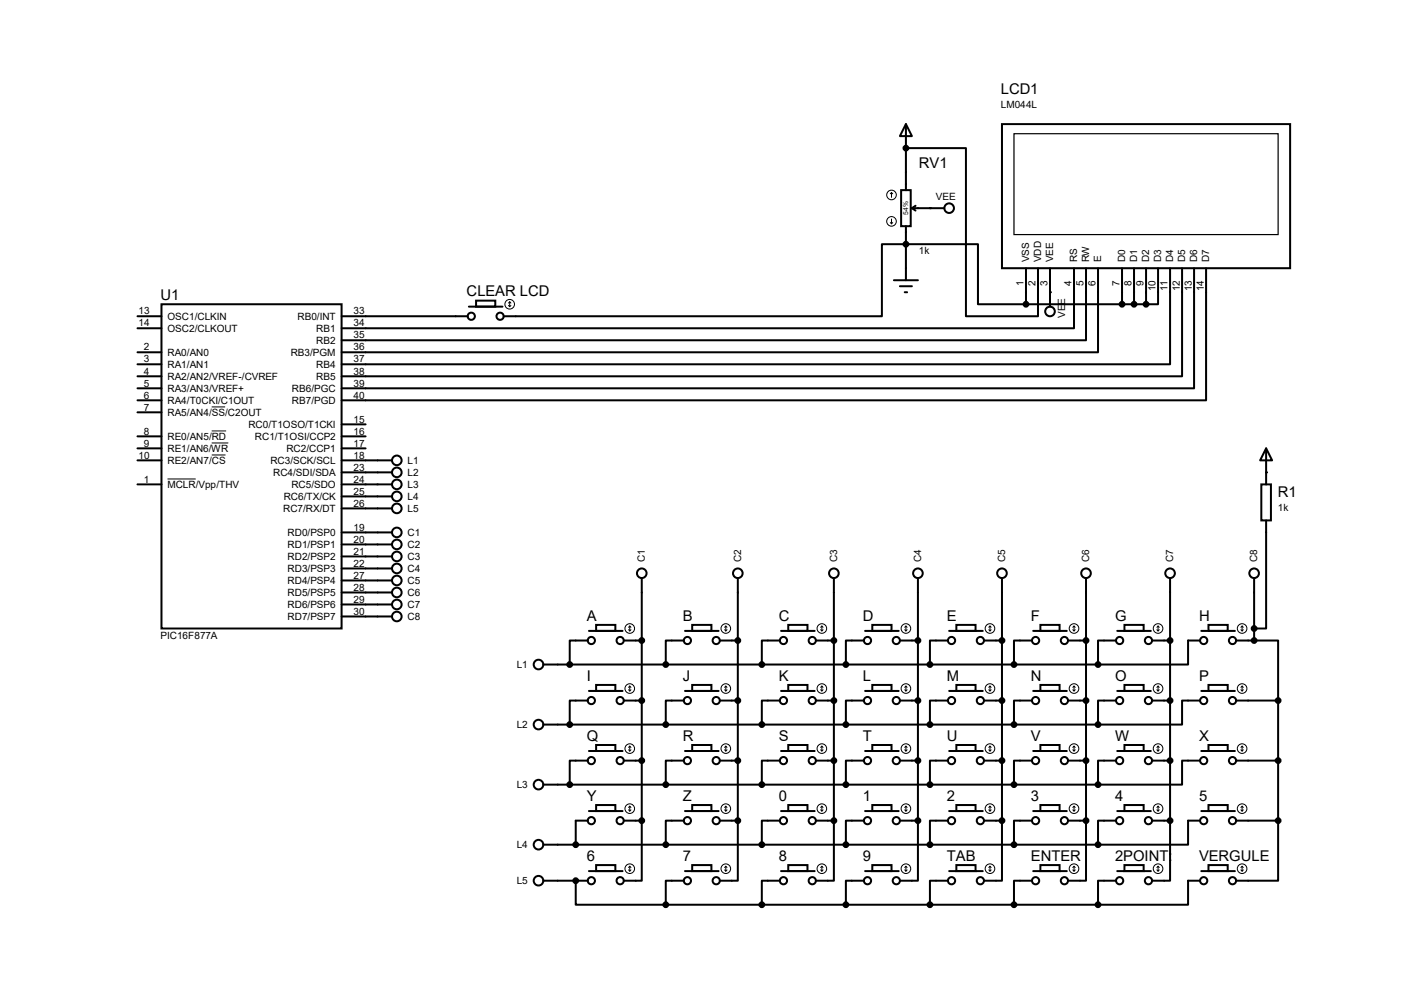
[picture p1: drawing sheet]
<svg xmlns="http://www.w3.org/2000/svg" width="297mm" height="210mm" viewBox="0 0 297 210" stroke-linecap="round" stroke-linejoin="round" font-family="sans-serif">
<g fill="none" stroke="#000" stroke-width=".42">
<path d="M191.6 26.2l1.3 2.6h-2.5zM191.6 31.3h12.7v35.6h15.3v-10.2M191.6 26.2v14M212 26.2h60.9v30.5h-60.9zM189.1 59.3h5.1M190.6 40.2h2.1v7.6h-2.1zM191.6 47.8v11.5M192.9 44l.8 .5M192.9 44h6.9M193.7 43.5l-.8 .5M217 56.7v7.6M222.1 56.7v8.2"/>
<path d="M227.2 56.7v12.7h-154.9M229.7 56.7v15.3h-157.4M232.3 56.7v17.8h-160M237.4 56.7v7.6M239.9 56.7v7.6M242.4 56.7v7.6M245 56.7v7.6h-2.6M247.5 56.7v20.3h-175.2M250.1 56.7v22.9h-177.8M252.6 56.7v25.4h-180.3M255.1 56.7v28h-182.8M29.1 66.9h5.1"/>
<path d="M29.1 74.5h5.1M29.1 77h5.1M29.1 79.6h5.1M29.1 69.4h5.1M34.2 64.3h38.1v68.6h-38.1zM72.3 66.9h26.6M99.2 64.9h7.1M100.7 63.6h4.1v1.3h-4.1zM190.4 60.5h2.5M191.4 61.8h.5M217 64.3h-10.1v-12.7h-20.3v15.3h-80M217 64.3h25.4"/>
<path d="M29.1 97.4h5.1M29.1 84.7h5.1M29.1 87.2h5.1M29.1 92.3h5.1M29.1 94.8h5.1M29.1 82.1h5.1M72.3 97.4h10.6M72.3 99.9h10.6M72.3 92.3h5M72.3 94.8h5M72.3 89.7h5M267.8 94.8l1.3 2.6h-2.5z"/>
<path d="M267.8 94.8v7.6M29.1 102.4h5.1M72.3 112.6h10.6M72.3 115.1h10.6M72.3 117.7h10.6M72.3 107.5h10.6M72.3 105h10.6M72.3 102.4h10.6M266.8 102.4h2.1v7.7h-2.1zM267.8 110.1v22.8h-2.5M72.3 130.4h10.6M72.3 127.8h10.6"/>
<path d="M72.3 125.3h10.6M72.3 122.8h10.6M72.3 120.2h10.6M124.3 135.5h-3.8v5M124.6 133.4h7.1M126.1 132.2h4.1v1.2h-4.1zM132 135.5h3.8M135.8 122.3v51.3M144.7 135.5h-3.9v5M144.9 133.4h7.1M146.4 132.2h4.1v1.2h-4.1zM152.3 135.5h3.8"/>
<path d="M156.1 122.3v51.3M165 135.5h-3.8v5M165.2 133.4h7.1M166.8 132.2h4v1.2h-4zM172.6 135.5h3.8M176.4 122.3v51.3M182.8 135.5h-3.9v5M183 133.4h7.1M184.5 132.2h4.1v1.2h-4.1zM190.4 135.5h3.8M194.2 122.3v51.3M200.5 135.5h-3.8v5"/>
<path d="M200.8 133.4h7.1M202.3 132.2h4.1v1.2h-4.1zM208.2 135.5h3.8M212 122.3v51.3M218.3 135.5h-3.8v5M218.6 133.4h7.1M220.1 132.2h4.1v1.2h-4.1zM225.9 135.5h3.8M229.7 122.3v51.3M236.1 135.5h-3.8v5M236.3 133.4h7.2M237.9 132.2h4v1.2h-4z"/>
<path d="M243.7 135.5h3.8M247.5 122.3v51.3M253.9 135.5h-2.6v5h-19M254.1 133.4h7.1M255.7 132.2h4v1.2h-4zM261.5 135.5h3.8M265.3 135.5h5.1v12.7M265.3 122.3v13.2M114.9 140.5h117.4M114.9 153.2h117.4M124.3 148.2h-3.8v5M124.6 146.1h7.1"/>
<path d="M124.6 158.8h7.1M126.1 144.9h4.1v1.2h-4.1zM126.1 157.6h4.1v1.2h-4.1zM132 148.2h3.8M144.7 148.2h-3.9v5M144.9 146.1h7.1M144.9 158.8h7.1M146.4 144.9h4.1v1.2h-4.1zM146.4 157.6h4.1v1.2h-4.1zM152.3 148.2h3.8M165 148.2h-3.8v5M165.2 146.1h7.1"/>
<path d="M165.2 158.8h7.1M166.8 144.9h4v1.2h-4zM166.8 157.6h4v1.2h-4zM172.6 148.2h3.8M182.8 148.2h-3.9v5M183 146.1h7.1M183 158.8h7.1M184.5 144.9h4.1v1.2h-4.1zM184.5 157.6h4.1v1.2h-4.1zM190.4 148.2h3.8M200.5 148.2h-3.8v5M200.8 146.1h7.1"/>
<path d="M200.8 158.8h7.1M202.3 144.9h4.1v1.2h-4.1zM202.3 157.6h4.1v1.2h-4.1zM208.2 148.2h3.8M218.3 148.2h-3.8v5M218.6 146.1h7.1M218.6 158.8h7.1M220.1 144.9h4.1v1.2h-4.1zM220.1 157.6h4.1v1.2h-4.1zM225.9 148.2h3.8M236.1 148.2h-3.8v5M236.3 146.1h7.2"/>
<path d="M236.3 158.8h7.2M237.9 144.9h4v1.2h-4zM237.9 157.6h4v1.2h-4zM243.7 148.2h3.8M253.9 148.2h-3.8v5h-17.8M254.1 146.1h7.1M254.1 158.8h7.1M255.7 144.9h4v1.2h-4zM255.7 157.6h4v1.2h-4zM261.5 148.2h8.9M270.4 148.2v25.4M114.9 165.9h117.4"/>
<path d="M114.9 178.6h117.4M124.3 160.9h-3.8v5M124.3 173.6h-2.5v5M124.6 171.5h7.1M126.1 170.3h4.1v1.2h-4.1zM132 173.6h3.8M132 160.9h3.8M135.8 173.6v12.7h-3.8M144.7 160.9h-3.9v5M144.7 173.6h-3.9v5M144.9 171.5h7.1M146.4 170.3h4.1v1.2h-4.1z"/>
<path d="M152.3 173.6h3.8M152.3 160.9h3.8M156.1 173.6v12.7h-3.8M165 160.9h-3.8v5M165 173.6h-3.8v5M165.2 171.5h7.1M166.8 170.3h4v1.2h-4zM172.6 173.6h3.8M172.6 160.9h3.8M176.4 173.6v12.7h-3.8M182.8 160.9h-3.9v5M182.8 173.6h-3.9v5"/>
<path d="M183 171.5h7.1M184.5 170.3h4.1v1.2h-4.1zM190.4 173.6h3.8M190.4 160.9h3.8M194.2 173.6v12.7h-3.8M200.5 160.9h-3.8v5M200.5 173.6h-3.8v5M200.8 171.5h7.1M202.3 170.3h4.1v1.2h-4.1zM208.2 173.6h3.8M208.2 160.9h3.8M212 173.6v12.7h-3.8"/>
<path d="M218.3 160.9h-3.8v5M218.3 173.6h-3.8v5M218.6 171.5h7.1M220.1 170.3h4.1v1.2h-4.1zM225.9 173.6h3.8M225.9 160.9h3.8M229.7 173.6v12.7h-3.8M236.1 160.9h-3.8v5M236.1 173.6h-3.8v5M236.3 171.5h7.2M237.9 170.3h4v1.2h-4zM243.7 173.6h3.8"/>
<path d="M243.7 160.9h3.8M247.5 173.6v12.7h-3.8M253.9 160.9h-3.8v5h-17.8M253.9 173.6h-2.6v5h-19M254.1 171.5h7.1M255.7 170.3h4v1.2h-4zM261.5 173.6h8.9M261.5 160.9h8.9M270.4 173.6v12.7h-8.9M114.9 186.3h9.4M121.8 186.3v5h19M124.6 184.2h7.1"/>
<path d="M126.1 183h4.1v1.2h-4.1zM140.8 191.3h91.5M144.7 186.3h-3.9v5M144.9 184.2h7.1M146.4 183h4.1v1.2h-4.1zM165 186.3h-3.8v5M165.2 184.2h7.1M166.8 183h4v1.2h-4zM182.8 186.3h-3.9v5M183 184.2h7.1M184.5 183h4.1v1.2h-4.1zM200.5 186.3h-3.8v5"/>
<path d="M200.8 184.2h7.1M202.3 183h4.1v1.2h-4.1zM218.3 186.3h-3.8v5M218.6 184.2h7.1M220.1 183h4.1v1.2h-4.1zM236.1 186.3h-3.8v5M236.3 184.2h7.2M237.9 183h4v1.2h-4zM253.9 186.3h-2.6v5h-19M254.1 184.2h7.1M255.7 183h4v1.2h-4z"/>
<circle cx="200.8" cy="44" r="1.02"/>
<circle cx="99.7" cy="66.9" r=".76"/>
<circle cx="105.8" cy="66.9" r=".76"/>
<circle cx="222.1" cy="65.9" r="1.02"/>
<circle cx="83.9" cy="99.9" r="1.02"/>
<circle cx="83.9" cy="97.4" r="1.02"/>
<circle cx="83.9" cy="102.4" r="1.02"/>
<circle cx="83.9" cy="115.1" r="1.02"/>
<circle cx="83.9" cy="107.5" r="1.02"/>
<circle cx="83.9" cy="112.6" r="1.02"/>
<circle cx="83.9" cy="105" r="1.02"/>
<circle cx="83.9" cy="117.7" r="1.02"/>
<circle cx="83.9" cy="120.2" r="1.02"/>
<circle cx="83.9" cy="125.3" r="1.02"/>
<circle cx="83.9" cy="127.8" r="1.02"/>
<circle cx="83.9" cy="130.4" r="1.02"/>
<circle cx="83.9" cy="122.8" r="1.02"/>
<circle cx="125.1" cy="135.5" r=".76"/>
<circle cx="131.2" cy="135.5" r=".76"/>
<circle cx="135.8" cy="121.2" r="1.02"/>
<circle cx="145.4" cy="135.5" r=".76"/>
<circle cx="151.5" cy="135.5" r=".76"/>
<circle cx="156.1" cy="121.2" r="1.02"/>
<circle cx="165.7" cy="135.5" r=".76"/>
<circle cx="171.8" cy="135.5" r=".76"/>
<circle cx="176.4" cy="121.2" r="1.02"/>
<circle cx="183.5" cy="135.5" r=".76"/>
<circle cx="189.6" cy="135.5" r=".76"/>
<circle cx="194.2" cy="121.2" r="1.02"/>
<circle cx="201.3" cy="135.5" r=".76"/>
<circle cx="207.4" cy="135.5" r=".76"/>
<circle cx="212" cy="121.2" r="1.02"/>
<circle cx="219.1" cy="135.5" r=".76"/>
<circle cx="225.2" cy="135.5" r=".76"/>
<circle cx="229.7" cy="121.2" r="1.02"/>
<circle cx="236.9" cy="135.5" r=".76"/>
<circle cx="243" cy="135.5" r=".76"/>
<circle cx="247.5" cy="121.2" r="1.02"/>
<circle cx="254.6" cy="135.5" r=".76"/>
<circle cx="260.7" cy="135.5" r=".76"/>
<circle cx="265.3" cy="121.2" r="1.02"/>
<circle cx="113.9" cy="140.5" r="1.02"/>
<circle cx="113.9" cy="153.2" r="1.02"/>
<circle cx="125.1" cy="148.2" r=".76"/>
<circle cx="131.2" cy="148.2" r=".76"/>
<circle cx="145.4" cy="148.2" r=".76"/>
<circle cx="151.5" cy="148.2" r=".76"/>
<circle cx="165.7" cy="148.2" r=".76"/>
<circle cx="171.8" cy="148.2" r=".76"/>
<circle cx="183.5" cy="148.2" r=".76"/>
<circle cx="189.6" cy="148.2" r=".76"/>
<circle cx="201.3" cy="148.2" r=".76"/>
<circle cx="207.4" cy="148.2" r=".76"/>
<circle cx="219.1" cy="148.2" r=".76"/>
<circle cx="225.2" cy="148.2" r=".76"/>
<circle cx="236.9" cy="148.2" r=".76"/>
<circle cx="243" cy="148.2" r=".76"/>
<circle cx="254.6" cy="148.2" r=".76"/>
<circle cx="260.7" cy="148.2" r=".76"/>
<circle cx="113.9" cy="165.9" r="1.02"/>
<circle cx="113.9" cy="178.6" r="1.02"/>
<circle cx="125.1" cy="173.6" r=".76"/>
<circle cx="125.1" cy="160.9" r=".76"/>
<circle cx="131.2" cy="160.9" r=".76"/>
<circle cx="131.2" cy="173.6" r=".76"/>
<circle cx="145.4" cy="160.9" r=".76"/>
<circle cx="145.4" cy="173.6" r=".76"/>
<circle cx="151.5" cy="160.9" r=".76"/>
<circle cx="151.5" cy="173.6" r=".76"/>
<circle cx="165.7" cy="160.9" r=".76"/>
<circle cx="165.7" cy="173.6" r=".76"/>
<circle cx="171.8" cy="173.6" r=".76"/>
<circle cx="171.8" cy="160.9" r=".76"/>
<circle cx="183.5" cy="160.9" r=".76"/>
<circle cx="183.5" cy="173.6" r=".76"/>
<circle cx="189.6" cy="173.6" r=".76"/>
<circle cx="189.6" cy="160.9" r=".76"/>
<circle cx="201.3" cy="160.9" r=".76"/>
<circle cx="201.3" cy="173.6" r=".76"/>
<circle cx="207.4" cy="173.6" r=".76"/>
<circle cx="207.4" cy="160.9" r=".76"/>
<circle cx="219.1" cy="173.6" r=".76"/>
<circle cx="219.1" cy="160.9" r=".76"/>
<circle cx="225.2" cy="160.9" r=".76"/>
<circle cx="225.2" cy="173.6" r=".76"/>
<circle cx="236.9" cy="173.6" r=".76"/>
<circle cx="236.9" cy="160.9" r=".76"/>
<circle cx="243" cy="173.6" r=".76"/>
<circle cx="243" cy="160.9" r=".76"/>
<circle cx="254.6" cy="173.6" r=".76"/>
<circle cx="254.6" cy="160.9" r=".76"/>
<circle cx="260.7" cy="160.9" r=".76"/>
<circle cx="260.7" cy="173.6" r=".76"/>
<circle cx="113.9" cy="186.3" r="1.02"/>
<circle cx="125.1" cy="186.3" r=".76"/>
<circle cx="131.2" cy="186.3" r=".76"/>
<circle cx="145.4" cy="186.3" r=".76"/>
<circle cx="151.5" cy="186.3" r=".76"/>
<circle cx="165.7" cy="186.3" r=".76"/>
<circle cx="171.8" cy="186.3" r=".76"/>
<circle cx="183.5" cy="186.3" r=".76"/>
<circle cx="189.6" cy="186.3" r=".76"/>
<circle cx="201.3" cy="186.3" r=".76"/>
<circle cx="207.4" cy="186.3" r=".76"/>
<circle cx="219.1" cy="186.3" r=".76"/>
<circle cx="225.2" cy="186.3" r=".76"/>
<circle cx="236.9" cy="186.3" r=".76"/>
<circle cx="243" cy="186.3" r=".76"/>
<circle cx="254.6" cy="186.3" r=".76"/>
<circle cx="260.7" cy="186.3" r=".76"/>
</g>
<g fill="#000">
<circle cx="191.6" cy="31.3" r=".21"/>
<circle cx="191.6" cy="51.6" r=".21"/>
<circle cx="196.7" cy="44" r=".21"/>
<circle cx="222.1" cy="61.8" r=".21"/>
<circle cx="267.8" cy="99.9" r=".21"/>
<circle cx="121.8" cy="186.3" r=".21"/>
</g>
<g fill="none" stroke="#000" stroke-width=".21">
<path d="M188.3 47.1l.3 .2M188.6 40.7l-.3 .3M188.6 40.7l.2 .3M188.6 40.7v1M188.6 46.3v1M188.8 47.1l-.2 .2M107.6 64.6l.2 .3M107.8 63.8v1.1M107.8 63.8l-.2 .3M107.8 63.8l.3 .3M108.1 64.6l-.3 .3M44.8 86.1h2.8"/>
<path d="M44.8 91.1h3M44.8 93.7h3.5M44.8 96.2h2.9M35.4 101.3h6M133 133.2l.2 .2M133.2 132.4v1M133.2 132.4l-.2 .3M133.2 132.4l.3 .3M133.5 133.2l-.3 .2M153.3 133.2l.2 .2M153.5 132.4v1M153.5 132.4l-.2 .3"/>
<path d="M153.5 132.4l.3 .3M153.8 133.2l-.3 .2M173.6 133.2l.3 .2M173.9 132.4v1M173.9 132.4l-.3 .3M173.9 132.4l.2 .3M174.1 133.2l-.2 .2M191.4 133.2l.2 .2M191.6 132.4v1M191.6 132.4l-.2 .3M191.6 132.4l.3 .3M191.9 133.2l-.3 .2"/>
<path d="M209.2 133.2l.2 .2M209.4 132.4v1M209.4 132.4l-.2 .3M209.4 132.4l.3 .3M209.7 133.2l-.3 .2M226.9 133.2l.3 .2M227.2 132.4v1M227.2 132.4l-.3 .3M227.2 132.4l.3 .3M227.5 133.2l-.3 .2M244.7 133.2l.3 .2M245 132.4v1"/>
<path d="M245 132.4l-.3 .3M245 132.4l.2 .3M245.2 133.2l-.2 .2M262.5 133.2l.3 .2M262.8 132.4v1M262.8 132.4l-.3 .3M262.8 132.4l.2 .3M263 133.2l-.2 .2M133 145.9l.2 .2M133 158.6l.2 .2M133.2 145.1v1M133.2 157.8v1"/>
<path d="M133.2 145.1l-.2 .3M133.2 145.1l.3 .3M133.2 157.8l-.2 .3M133.2 157.8l.3 .3M133.5 145.9l-.3 .2M133.5 158.6l-.3 .2M153.3 145.9l.2 .2M153.3 158.6l.2 .2M153.5 145.1v1M153.5 157.8v1M153.5 145.1l-.2 .3M153.5 145.1l.3 .3"/>
<path d="M153.5 157.8l-.2 .3M153.5 157.8l.3 .3M153.8 145.9l-.3 .2M153.8 158.6l-.3 .2M173.6 145.9l.3 .2M173.6 158.6l.3 .2M173.9 145.1v1M173.9 157.8v1M173.9 145.1l-.3 .3M173.9 145.1l.2 .3M173.9 157.8l-.3 .3M173.9 157.8l.2 .3"/>
<path d="M174.1 145.9l-.2 .2M174.1 158.6l-.2 .2M191.4 145.9l.2 .2M191.4 158.6l.2 .2M191.6 145.1v1M191.6 157.8v1M191.6 145.1l-.2 .3M191.6 145.1l.3 .3M191.6 157.8l-.2 .3M191.6 157.8l.3 .3M191.9 145.9l-.3 .2M191.9 158.6l-.3 .2"/>
<path d="M209.2 145.9l.2 .2M209.2 158.6l.2 .2M209.4 145.1v1M209.4 157.8v1M209.4 145.1l-.2 .3M209.4 145.1l.3 .3M209.4 157.8l-.2 .3M209.4 157.8l.3 .3M209.7 145.9l-.3 .2M209.7 158.6l-.3 .2M226.9 145.9l.3 .2M226.9 158.6l.3 .2"/>
<path d="M227.2 145.1v1M227.2 157.8v1M227.2 145.1l-.3 .3M227.2 145.1l.3 .3M227.2 157.8l-.3 .3M227.2 157.8l.3 .3M227.5 145.9l-.3 .2M227.5 158.6l-.3 .2M244.7 145.9l.3 .2M244.7 158.6l.3 .2M245 145.1v1M245 157.8v1"/>
<path d="M245 145.1l-.3 .3M245 145.1l.2 .3M245 157.8l-.3 .3M245 157.8l.2 .3M245.2 145.9l-.2 .2M245.2 158.6l-.2 .2M262.5 145.9l.3 .2M262.5 158.6l.3 .2M262.8 145.1v1M262.8 157.8v1M262.8 145.1l-.3 .3M262.8 145.1l.2 .3"/>
<path d="M262.8 157.8l-.3 .3M262.8 157.8l.2 .3M263 145.9l-.2 .2M263 158.6l-.2 .2M133 171.3l.2 .2M133.2 170.5v1M133.2 170.5l-.2 .3M133.2 170.5l.3 .3M133.5 171.3l-.3 .2M153.3 171.3l.2 .2M153.5 170.5v1M153.5 170.5l-.2 .3"/>
<path d="M153.5 170.5l.3 .3M153.8 171.3l-.3 .2M173.6 171.3l.3 .2M173.9 170.5v1M173.9 170.5l-.3 .3M173.9 170.5l.2 .3M174.1 171.3l-.2 .2M191.4 171.3l.2 .2M191.6 170.5v1M191.6 170.5l-.2 .3M191.6 170.5l.3 .3M191.9 171.3l-.3 .2"/>
<path d="M209.2 171.3l.2 .2M209.4 170.5v1M209.4 170.5l-.2 .3M209.4 170.5l.3 .3M209.7 171.3l-.3 .2M226.9 171.3l.3 .2M227.2 170.5v1M227.2 170.5l-.3 .3M227.2 170.5l.3 .3M227.5 171.3l-.3 .2M244.7 171.3l.3 .2M245 170.5v1"/>
<path d="M245 170.5l-.3 .3M245 170.5l.2 .3M245.2 171.3l-.2 .2M262.5 171.3l.3 .2M262.8 170.5v1M262.8 170.5l-.3 .3M262.8 170.5l.2 .3M263 171.3l-.2 .2M133 184l.2 .2M133.2 183.2v1M133.2 183.2l-.2 .3M133.2 183.2l.3 .3"/>
<path d="M133.5 184l-.3 .2M153.3 184l.2 .2M153.5 183.2v1M153.5 183.2l-.2 .3M153.5 183.2l.3 .3M153.8 184l-.3 .2M173.6 184l.3 .2M173.9 183.2v1M173.9 183.2l-.3 .3M173.9 183.2l.2 .3M174.1 184l-.2 .2M191.4 184l.2 .2"/>
<path d="M191.6 183.2v1M191.6 183.2l-.2 .3M191.6 183.2l.3 .3M191.9 184l-.3 .2M209.2 184l.2 .2M209.4 183.2v1M209.4 183.2l-.2 .3M209.4 183.2l.3 .3M209.7 184l-.3 .2M226.9 184l.3 .2M227.2 183.2v1M227.2 183.2l-.3 .3"/>
<path d="M227.2 183.2l.3 .3M227.5 184l-.3 .2M244.7 184l.3 .2M245 183.2v1M245 183.2l-.3 .3M245 183.2l.2 .3M245.2 184l-.2 .2M262.5 184l.3 .2M262.8 183.2v1M262.8 183.2l-.3 .3M262.8 183.2l.2 .3M263 184l-.2 .2"/>
<circle cx="188.6" cy="41.2" r="1.02"/>
<circle cx="188.6" cy="46.8" r="1.02"/>
<circle cx="107.8" cy="64.3" r="1.02"/>
<circle cx="133.2" cy="132.9" r="1.02"/>
<circle cx="153.5" cy="132.9" r="1.02"/>
<circle cx="173.9" cy="132.9" r="1.02"/>
<circle cx="191.6" cy="132.9" r="1.02"/>
<circle cx="209.4" cy="132.9" r="1.02"/>
<circle cx="227.2" cy="132.9" r="1.02"/>
<circle cx="245" cy="132.9" r="1.02"/>
<circle cx="262.8" cy="132.9" r="1.02"/>
<circle cx="133.2" cy="145.6" r="1.02"/>
<circle cx="133.2" cy="158.3" r="1.02"/>
<circle cx="153.5" cy="145.6" r="1.02"/>
<circle cx="153.5" cy="158.3" r="1.02"/>
<circle cx="173.9" cy="158.3" r="1.02"/>
<circle cx="173.9" cy="145.6" r="1.02"/>
<circle cx="191.6" cy="145.6" r="1.02"/>
<circle cx="191.6" cy="158.3" r="1.02"/>
<circle cx="209.4" cy="145.6" r="1.02"/>
<circle cx="209.4" cy="158.3" r="1.02"/>
<circle cx="227.2" cy="145.6" r="1.02"/>
<circle cx="227.2" cy="158.3" r="1.02"/>
<circle cx="245" cy="145.6" r="1.02"/>
<circle cx="245" cy="158.3" r="1.02"/>
<circle cx="262.8" cy="145.6" r="1.02"/>
<circle cx="262.8" cy="158.3" r="1.02"/>
<circle cx="133.2" cy="171" r="1.02"/>
<circle cx="153.5" cy="171" r="1.02"/>
<circle cx="173.9" cy="171" r="1.02"/>
<circle cx="191.6" cy="171" r="1.02"/>
<circle cx="209.4" cy="171" r="1.02"/>
<circle cx="227.2" cy="171" r="1.02"/>
<circle cx="245" cy="171" r="1.02"/>
<circle cx="262.8" cy="171" r="1.02"/>
<circle cx="133.2" cy="183.7" r="1.02"/>
<circle cx="153.5" cy="183.7" r="1.02"/>
<circle cx="173.9" cy="183.7" r="1.02"/>
<circle cx="191.6" cy="183.7" r="1.02"/>
<circle cx="209.4" cy="183.7" r="1.02"/>
<circle cx="227.2" cy="183.7" r="1.02"/>
<circle cx="245" cy="183.7" r="1.02"/>
<circle cx="262.8" cy="183.7" r="1.02"/>
</g>
<g fill="#000" stroke="#000" stroke-width=".42">
<circle cx="191.6" cy="31.3" r=".51"/>
<circle cx="191.6" cy="51.6" r=".51"/>
<circle cx="217" cy="64.3" r=".51"/>
<circle cx="237.4" cy="64.3" r=".51"/>
<circle cx="239.9" cy="64.3" r=".51"/>
<circle cx="242.4" cy="64.3" r=".51"/>
<circle cx="135.8" cy="135.5" r=".51"/>
<circle cx="156.1" cy="135.5" r=".51"/>
<circle cx="176.4" cy="135.5" r=".51"/>
<circle cx="194.2" cy="135.5" r=".51"/>
<circle cx="212" cy="135.5" r=".51"/>
<circle cx="229.7" cy="135.5" r=".51"/>
<circle cx="247.5" cy="135.5" r=".51"/>
<circle cx="265.3" cy="132.9" r=".51"/>
<circle cx="265.3" cy="135.5" r=".51"/>
<circle cx="120.5" cy="140.5" r=".51"/>
<circle cx="120.5" cy="153.2" r=".51"/>
<circle cx="135.8" cy="148.2" r=".51"/>
<circle cx="140.8" cy="153.2" r=".51"/>
<circle cx="140.8" cy="140.5" r=".51"/>
<circle cx="156.1" cy="148.2" r=".51"/>
<circle cx="161.2" cy="153.2" r=".51"/>
<circle cx="161.2" cy="140.5" r=".51"/>
<circle cx="176.4" cy="148.2" r=".51"/>
<circle cx="178.9" cy="153.2" r=".51"/>
<circle cx="178.9" cy="140.5" r=".51"/>
<circle cx="194.2" cy="148.2" r=".51"/>
<circle cx="196.7" cy="140.5" r=".51"/>
<circle cx="196.7" cy="153.2" r=".51"/>
<circle cx="212" cy="148.2" r=".51"/>
<circle cx="214.5" cy="153.2" r=".51"/>
<circle cx="214.5" cy="140.5" r=".51"/>
<circle cx="229.7" cy="148.2" r=".51"/>
<circle cx="232.3" cy="153.2" r=".51"/>
<circle cx="232.3" cy="140.5" r=".51"/>
<circle cx="247.5" cy="148.2" r=".51"/>
<circle cx="270.4" cy="148.2" r=".51"/>
<circle cx="120.5" cy="165.9" r=".51"/>
<circle cx="121.8" cy="178.6" r=".51"/>
<circle cx="135.8" cy="173.6" r=".51"/>
<circle cx="135.8" cy="160.9" r=".51"/>
<circle cx="140.8" cy="178.6" r=".51"/>
<circle cx="140.8" cy="165.9" r=".51"/>
<circle cx="156.1" cy="173.6" r=".51"/>
<circle cx="156.1" cy="160.9" r=".51"/>
<circle cx="161.2" cy="178.6" r=".51"/>
<circle cx="161.2" cy="165.9" r=".51"/>
<circle cx="176.4" cy="160.9" r=".51"/>
<circle cx="176.4" cy="173.6" r=".51"/>
<circle cx="178.9" cy="165.9" r=".51"/>
<circle cx="178.9" cy="178.6" r=".51"/>
<circle cx="194.2" cy="160.9" r=".51"/>
<circle cx="194.2" cy="173.6" r=".51"/>
<circle cx="196.7" cy="178.6" r=".51"/>
<circle cx="196.7" cy="165.9" r=".51"/>
<circle cx="212" cy="160.9" r=".51"/>
<circle cx="212" cy="173.6" r=".51"/>
<circle cx="214.5" cy="178.6" r=".51"/>
<circle cx="214.5" cy="165.9" r=".51"/>
<circle cx="229.7" cy="160.9" r=".51"/>
<circle cx="229.7" cy="173.6" r=".51"/>
<circle cx="232.3" cy="165.9" r=".51"/>
<circle cx="232.3" cy="178.6" r=".51"/>
<circle cx="247.5" cy="160.9" r=".51"/>
<circle cx="247.5" cy="173.6" r=".51"/>
<circle cx="270.4" cy="173.6" r=".51"/>
<circle cx="270.4" cy="160.9" r=".51"/>
<circle cx="121.8" cy="186.3" r=".51"/>
<circle cx="140.8" cy="191.3" r=".51"/>
<circle cx="161.2" cy="191.3" r=".51"/>
<circle cx="178.9" cy="191.3" r=".51"/>
<circle cx="196.7" cy="191.3" r=".51"/>
<circle cx="214.5" cy="191.3" r=".51"/>
<circle cx="232.3" cy="191.3" r=".51"/>
</g>
<path d="M214.5 28.3h55.9v21.3h-55.9z" fill="none" stroke="#000" stroke-width=".25"/>
<g font-size="3.1">
<text x="211.8" y="20">LCD1</text>
<text x="194.4" y="35.5">RV1</text>
<text x="34" y="63.5">U1</text>
<text x="98.7" y="62.7">CLEAR LCD</text>
<text x="270.3" y="105.1">R1</text>
<text x="124.1" y="131.3">A</text>
<text x="144.4" y="131.3">B</text>
<text x="164.8" y="131.3">C</text>
<text x="182.5" y="131.3">D</text>
<text x="200.3" y="131.3">E</text>
<text x="218.1" y="131.3">F</text>
<text x="235.9" y="131.3">G</text>
<text x="253.7" y="131.3">H</text>
<text x="124.1" y="144">I</text>
<text x="144.4" y="144">J</text>
<text x="164.8" y="144">K</text>
<text x="182.5" y="144">L</text>
<text x="200.3" y="144">M</text>
<text x="218.1" y="144">N</text>
<text x="235.9" y="144">O</text>
<text x="253.7" y="144">P</text>
<text x="124.1" y="156.7">Q</text>
<text x="144.4" y="156.7">R</text>
<text x="164.8" y="156.7">S</text>
<text x="182.5" y="156.7">T</text>
<text x="200.3" y="156.7">U</text>
<text x="218.1" y="156.7">V</text>
<text x="235.9" y="156.7">W</text>
<text x="253.7" y="156.7">X</text>
<text x="124.1" y="169.4">Y</text>
<text x="144.4" y="169.4">Z</text>
<text x="164.8" y="169.4">0</text>
<text x="182.5" y="169.4">1</text>
<text x="200.3" y="169.4">2</text>
<text x="218.1" y="169.4">3</text>
<text x="235.9" y="169.4">4</text>
<text x="253.7" y="169.4">5</text>
<text x="124.1" y="182.1">6</text>
<text x="144.4" y="182.1">7</text>
<text x="164.8" y="182.1">8</text>
<text x="182.5" y="182.1">9</text>
<text x="200.3" y="182.1">TAB</text>
<text x="218.1" y="182.1">ENTER</text>
<text x="235.9" y="182.1">2POINT:</text>
<text x="253.7" y="182.1">VERGULE</text>
</g>
<g font-size="2.1">
<text x="211.8" y="22.9">LM044L</text>
<text x="198" y="42.2">VEE</text>
<text x="194.4" y="53.8">1k</text>
<text x="217.7" y="55.5" transform="rotate(-90 217.7 55.5)">VSS</text>
<text x="220.3" y="55.5" transform="rotate(-90 220.3 55.5)">VDD</text>
<text x="222.8" y="55.5" transform="rotate(-90 222.8 55.5)">VEE</text>
<text x="227.9" y="55.5" transform="rotate(-90 227.9 55.5)">RS</text>
<text x="230.4" y="55.5" transform="rotate(-90 230.4 55.5)">RW</text>
<text x="233" y="55.5" transform="rotate(-90 233 55.5)">E</text>
<text x="238" y="55.5" transform="rotate(-90 238 55.5)">D0</text>
<text x="240.6" y="55.5" transform="rotate(-90 240.6 55.5)">D1</text>
<text x="243.1" y="55.5" transform="rotate(-90 243.1 55.5)">D2</text>
<text x="245.7" y="55.5" transform="rotate(-90 245.7 55.5)">D3</text>
<text x="248.2" y="55.5" transform="rotate(-90 248.2 55.5)">D4</text>
<text x="250.7" y="55.5" transform="rotate(-90 250.7 55.5)">D5</text>
<text x="253.3" y="55.5" transform="rotate(-90 253.3 55.5)">D6</text>
<text x="255.8" y="55.5" transform="rotate(-90 255.8 55.5)">D7</text>
<text x="216.5" y="60.5" transform="rotate(-90 216.5 60.5)">1</text>
<text x="219.1" y="60.5" transform="rotate(-90 219.1 60.5)">2</text>
<text x="221.6" y="60.5" transform="rotate(-90 221.6 60.5)">3</text>
<text x="226.7" y="60.5" transform="rotate(-90 226.7 60.5)">4</text>
<text x="229.2" y="60.5" transform="rotate(-90 229.2 60.5)">5</text>
<text x="231.8" y="60.5" transform="rotate(-90 231.8 60.5)">6</text>
<text x="236.9" y="60.5" transform="rotate(-90 236.9 60.5)">7</text>
<text x="239.4" y="60.5" transform="rotate(-90 239.4 60.5)">8</text>
<text x="241.9" y="60.5" transform="rotate(-90 241.9 60.5)">9</text>
<text x="244.5" y="61.6" transform="rotate(-90 244.5 61.6)">10</text>
<text x="247" y="61.5" transform="rotate(-90 247 61.5)">11</text>
<text x="249.6" y="61.6" transform="rotate(-90 249.6 61.6)">12</text>
<text x="252.1" y="61.6" transform="rotate(-90 252.1 61.6)">13</text>
<text x="254.6" y="61.6" transform="rotate(-90 254.6 61.6)">14</text>
<text x="29.3" y="66.5">13</text>
<text x="29.3" y="69">14</text>
<text x="35.4" y="67.6">OSC1/CLKIN</text>
<text x="35.4" y="70.2">OSC2/CLKOUT</text>
<text x="62.9" y="67.6">RB0/INT</text>
<text x="66.9" y="70.2">RB1</text>
<text x="74.8" y="71.6">35</text>
<text x="74.8" y="69">34</text>
<text x="74.8" y="66.5">33</text>
<text x="225.3" y="67.3" transform="rotate(-90 225.3 67.3)">VEE</text>
<text x="30.4" y="74.1">2</text>
<text x="30.4" y="76.7">3</text>
<text x="35.4" y="75.3">RA0/AN0</text>
<text x="35.4" y="77.8">RA1/AN1</text>
<text x="61.5" y="75.3">RB3/PGM</text>
<text x="66.9" y="77.8">RB4</text>
<text x="66.9" y="72.7">RB2</text>
<text x="74.8" y="76.7">37</text>
<text x="74.8" y="74.1">36</text>
<text x="30.4" y="79.2">4</text>
<text x="30.4" y="81.7">5</text>
<text x="35.4" y="80.3">RA2/AN2/VREF-/CVREF</text>
<text x="35.4" y="82.9">RA3/AN3/VREF+</text>
<text x="61.8" y="82.9">RB6/PGC</text>
<text x="66.9" y="80.3">RB5</text>
<text x="74.8" y="81.7">39</text>
<text x="74.8" y="79.2">38</text>
<text x="30.4" y="84.3">6</text>
<text x="30.4" y="86.8">7</text>
<text x="35.4" y="85.4">RA4/T0CKI/C1OUT</text>
<text x="35.4" y="88">RA5/AN4/SS/C2OUT</text>
<text x="61.8" y="85.4">RB7/PGD</text>
<text x="74.8" y="84.3">40</text>
<text x="74.8" y="89.4">15</text>
<text x="30.4" y="91.9">8</text>
<text x="30.4" y="94.4">9</text>
<text x="35.4" y="93">RE0/AN5/RD</text>
<text x="35.4" y="95.6">RE1/AN6/WR</text>
<text x="52.5" y="90.5">RC0/T1OSO/T1CKI</text>
<text x="53.9" y="93">RC1/T1OSI/CCP2</text>
<text x="60.6" y="95.6">RC2/CCP1</text>
<text x="74.8" y="91.9">16</text>
<text x="74.8" y="94.4">17</text>
<text x="29.3" y="97">10</text>
<text x="35.4" y="98.1">RE2/AN7/CS</text>
<text x="57.2" y="98.1">RC3/SCK/SCL</text>
<text x="57.8" y="100.7">RC4/SDI/SDA</text>
<text x="74.8" y="97">18</text>
<text x="74.8" y="99.5">23</text>
<text x="86.2" y="100.7">L2</text>
<text x="86.2" y="98.1">L1</text>
<text x="30.4" y="102.1">1</text>
<text x="35.4" y="103.2">MCLR/Vpp/THV</text>
<text x="60" y="105.7">RC6/TX/CK</text>
<text x="61.6" y="103.2">RC5/SDO</text>
<text x="74.8" y="107.1">26</text>
<text x="74.8" y="104.6">25</text>
<text x="74.8" y="102.1">24</text>
<text x="86.2" y="103.2">L3</text>
<text x="86.2" y="105.7">L4</text>
<text x="270.3" y="108">1k</text>
<text x="59.9" y="108.3">RC7/RX/DT</text>
<text x="60.8" y="113.4">RD0/PSP0</text>
<text x="74.8" y="112.2">19</text>
<text x="86.2" y="113.4">C1</text>
<text x="86.2" y="108.3">L5</text>
<text x="60.8" y="115.9">RD1/PSP1</text>
<text x="60.8" y="118.4">RD2/PSP2</text>
<text x="74.8" y="114.8">20</text>
<text x="74.8" y="119.8">22</text>
<text x="74.8" y="117.3">21</text>
<text x="86.2" y="115.9">C2</text>
<text x="86.2" y="118.4">C3</text>
<text x="136.4" y="119" transform="rotate(-90 136.4 119)">C1</text>
<text x="156.8" y="119" transform="rotate(-90 156.8 119)">C2</text>
<text x="177.1" y="119" transform="rotate(-90 177.1 119)">C3</text>
<text x="194.9" y="119" transform="rotate(-90 194.9 119)">C4</text>
<text x="212.6" y="119" transform="rotate(-90 212.6 119)">C5</text>
<text x="230.4" y="119" transform="rotate(-90 230.4 119)">C6</text>
<text x="248.2" y="119" transform="rotate(-90 248.2 119)">C7</text>
<text x="266" y="119" transform="rotate(-90 266 119)">C8</text>
<text x="60.8" y="123.5">RD4/PSP4</text>
<text x="60.8" y="121">RD3/PSP3</text>
<text x="74.8" y="124.9">28</text>
<text x="74.8" y="122.4">27</text>
<text x="86.2" y="121">C4</text>
<text x="86.2" y="123.5">C5</text>
<text x="60.8" y="131.1">RD7/PSP7</text>
<text x="60.8" y="128.6">RD6/PSP6</text>
<text x="60.8" y="126.1">RD5/PSP5</text>
<text x="74.8" y="130">30</text>
<text x="74.8" y="127.5">29</text>
<text x="86.2" y="126.1">C6</text>
<text x="86.2" y="128.6">C7</text>
<text x="86.2" y="131.1">C8</text>
<text x="34" y="135.1">PIC16F877A</text>
<text x="109.3" y="141.3">L1</text>
<text x="109.3" y="154">L2</text>
<text x="109.3" y="166.7">L3</text>
<text x="109.3" y="179.4">L4</text>
<text x="109.3" y="187">L5</text>
</g>
<text font-size="1.4" x="192.1" y="45.5" transform="rotate(-90 192.1 45.5)">54%</text>
</svg>
